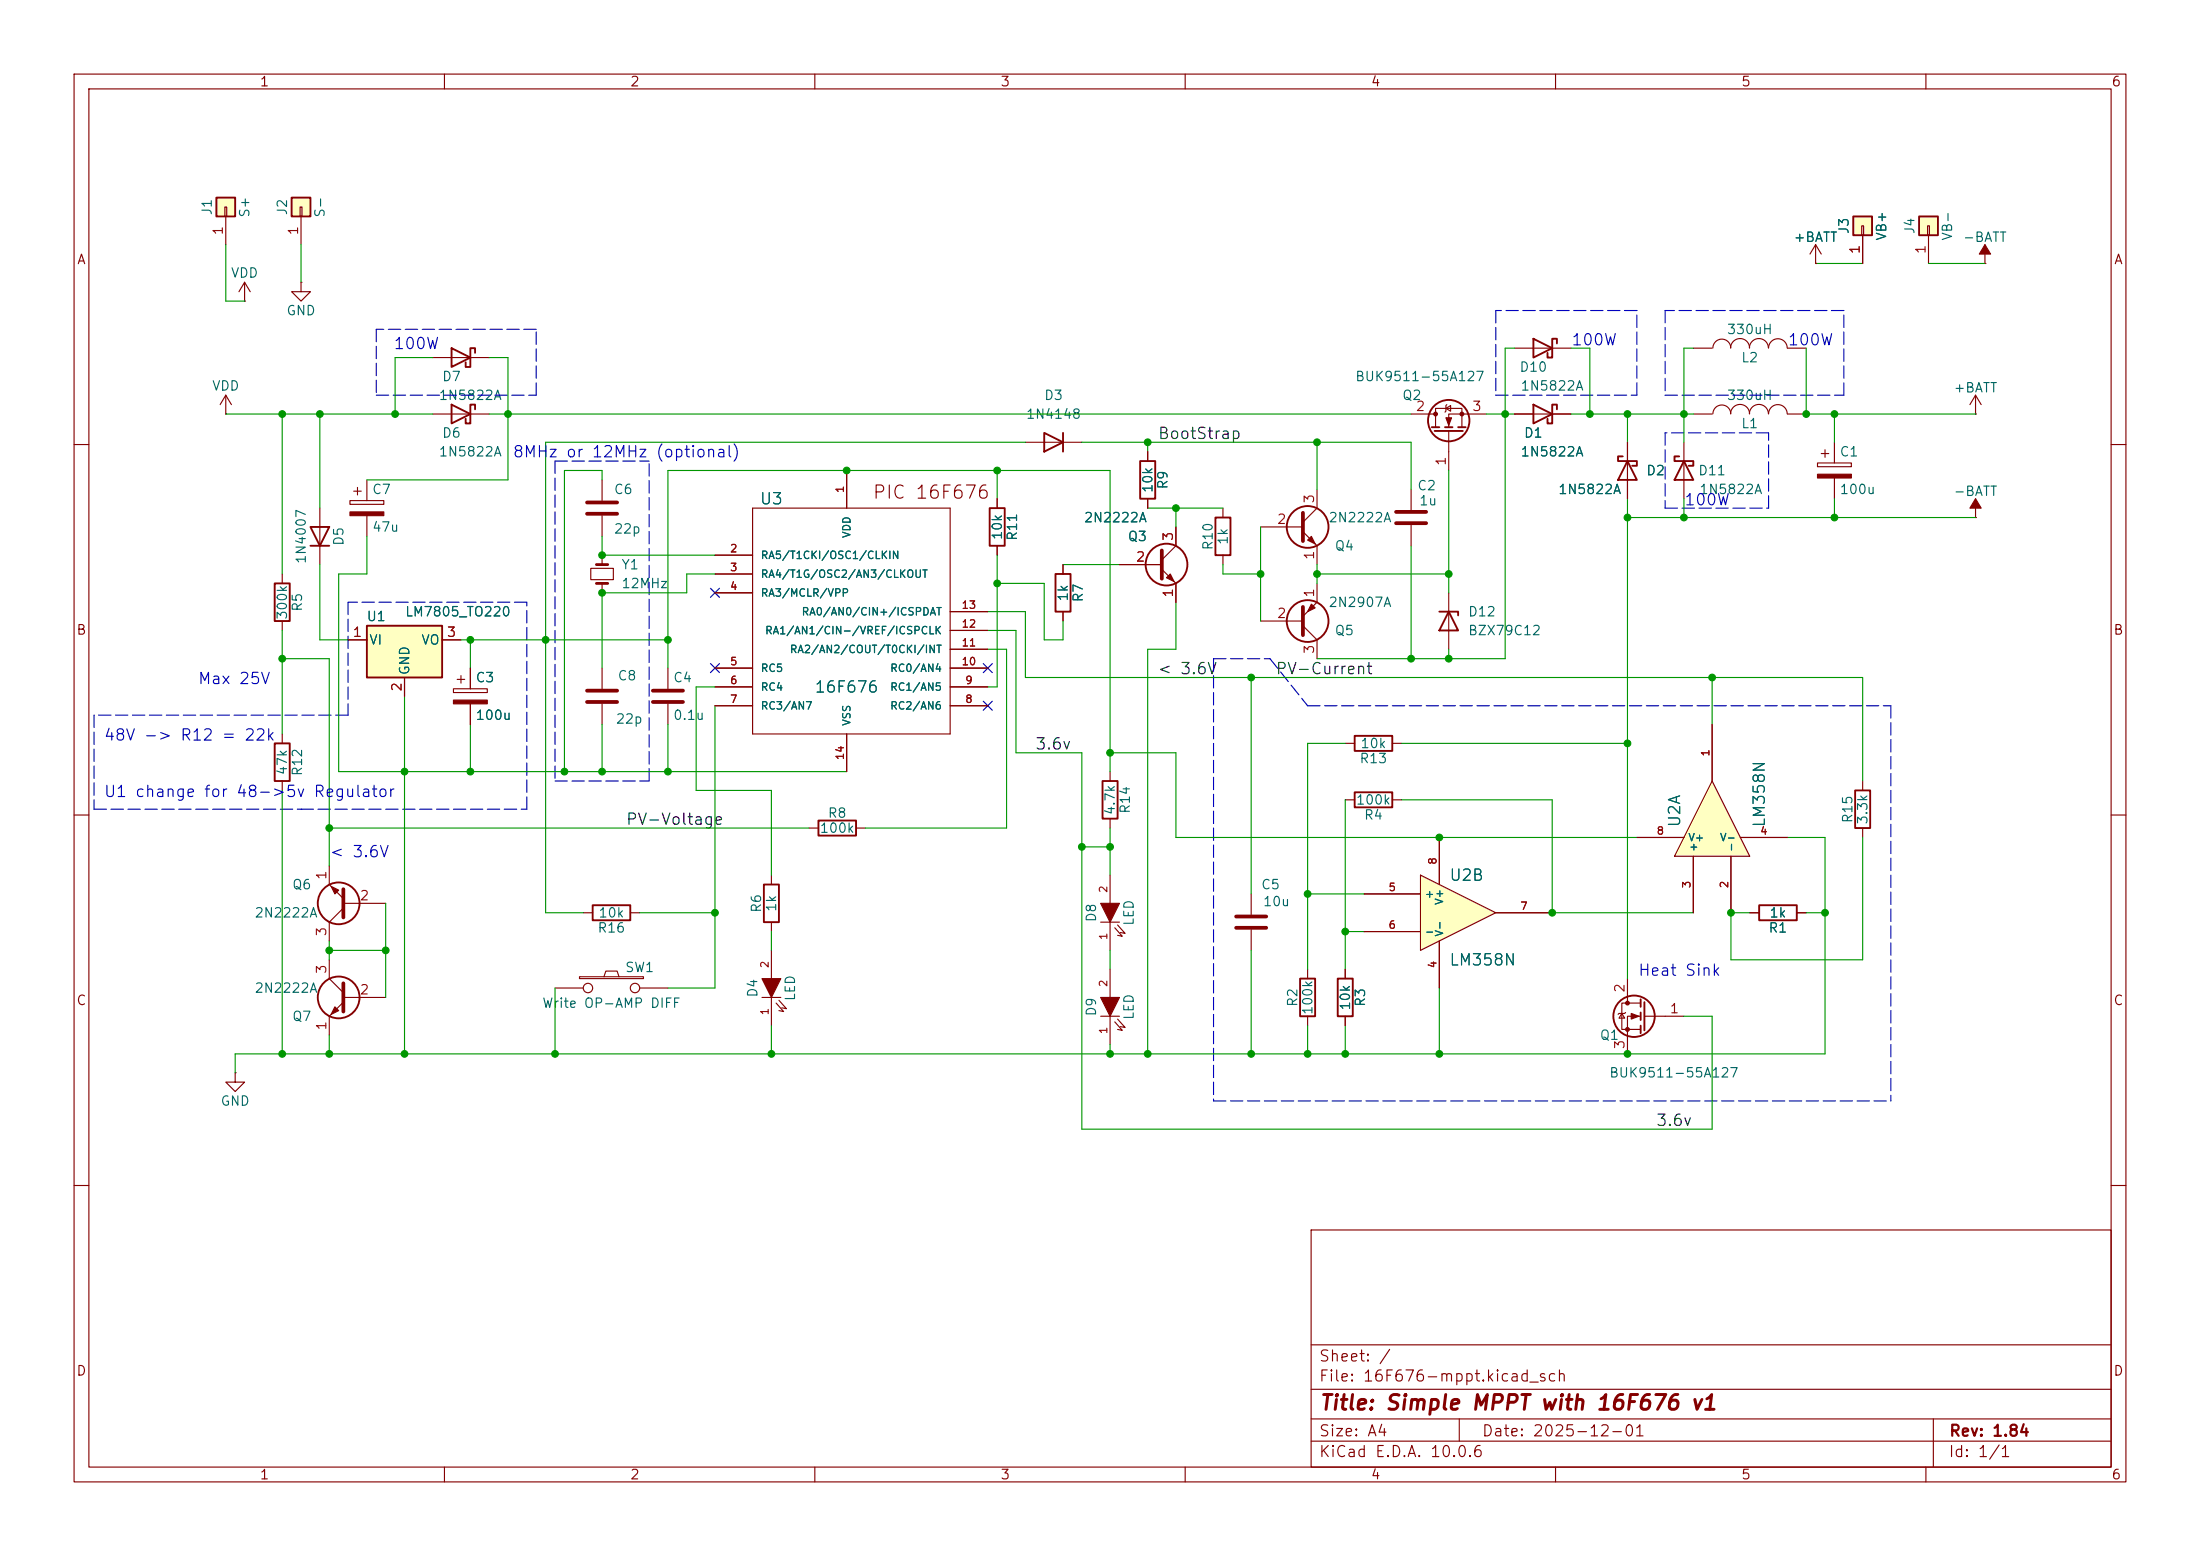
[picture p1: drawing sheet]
<svg xmlns="http://www.w3.org/2000/svg" width="297mm" height="210mm" viewBox="0 0 297 210" stroke-linecap="round" stroke-linejoin="round" font-family="sans-serif">
<g fill="none" stroke="#840000" stroke-width=".15">
<path d="M10 10h277v190h-277zM12 12h273v186h-273zM60 10v2M110 10v2M160 10v2M210 10v2M260 10v2M190.5 55.9h3.3M193.8 57.7v-2.6h3.6v2.6M195.2 55.1l.6-.4v.8zM195.3 54.6l-.1 .1v.8l-.1 .1M195.6 58.2v5.3"/>
<path d="M200.7 55.9h-5.1v1.8M204.5 55.9h7.6M204.5 47h7.6M219.7 59.7v7.6M10 60h2M38.1 77.5v1.2M165.1 68.6v1.3M165.1 74.9v1.3M170.2 71.1h5.7M175.9 71.8l1.9 1.9v2.5M177.8 78.7v2.6l-1.9 1.9M177.8 66v2.6l-1.9 1.9"/>
<path d="M190.5 66v2.8M190.5 70.9v2.8M285 60h2M38.1 83.8v1.3M61.2 93h4.6v.5h-4.6zM61.7 91.7h1M62.2 91.2v1M63.5 90.2v2.8M63.5 95v2.8M170.2 83.8h5.7M175.9 84.5l1.9 1.9v2.5M10 110h2"/>
<path d="M44.4 116.8v2.6l2 1.9M104.1 118.1v1.3M109.2 111.8h1.3M115.6 111.8h1.2M181.6 108h1.3M188 108h1.2M285 110h2M44.4 129.5v2.6l2 1.9M46.4 135.3l-2 1.9v2.5M46.4 134.6h5.7M46.4 122.6l-2 1.9v2.5M46.4 121.9h5.7"/>
<path d="M102.9 134.6h2.5M104.1 124.5v1.2M104.1 128.3v3.8M104.1 134.6v3.8M104.8 135.4l1 1.1-.6-.1M105.2 135l1 1.1-.7-.1M10 160h2M177 166h108v32h-108zM285 160h2M60 198v2M110 198v2M160 198v2"/>
<path d="M177 194.5h108M177 191.5h108M177 187.5h108M177 181.5h108M197 191.5v3M210 198v2M260 198v2M261 191.5v6.5"/>
</g>
<g fill="none" stroke="#840000" stroke-width=".25">
<path d="M193.3 57.7h1M193.7 58.2h3.8M195.1 57.7h1M196.8 57.7h1.1M207 54.6l2.5 1.3-2.5 1.3zM207 45.7l2.5 1.3-2.5 1.3zM210.2 55.2v-.6h-.7v2.6h-.6v-.7M210.2 46.4v-.7h-.7v2.6h-.6v-.7M37.1 78.7h2v5.1h-2zM164.1 69.9h2v5h-2zM219.1 61.6h-.7v.6h2.6v.7h-.7M219.7 62.2l1.3 2.6h-2.6z"/>
<path d="M103.1 119.4h2.1v5.1h-2.1zM110.5 110.7h5.1v2.1h-5.1zM182.9 106.9h5.1v2.1h-5.1z"/>
<circle cx="195.6" cy="56.8" r="2.79"/>
<circle cx="176.5" cy="71.1" r="2.82"/>
<circle cx="176.5" cy="83.8" r="2.82"/>
<circle cx="45.7" cy="134.6" r="2.82"/>
<circle cx="45.7" cy="121.9" r="2.82"/>
</g>
<g fill="#840000" stroke="#840000" stroke-width=".15">
<path d="M195.2 56.4h.8l-.4 1z"/>
<path d="M61.2 94.5h4.6v.5h-4.6z"/>
<path d="M177 81.5l.5 .5-1 .6z"/>
<path d="M176.5 72.9l.5-.5 .5 1z"/>
<path d="M102.9 132.1h2.5l-1.3 2.5z"/>
<path d="M44.7 119.6l1 .5-.5 .6z"/>
<path d="M45.2 135.9l.5 .5-1 .5z"/>
<circle cx="193.8" cy="55.9" r=".25"/>
<circle cx="197.4" cy="55.9" r=".25"/>
</g>
<path d="M175.9 69.2v3.8M188.5 69.1h4M188.5 70.6h4M175.9 81.9v3.8M46.4 120v3.8M46.4 132.7v3.8" fill="none" stroke="#840000" stroke-width=".51"/>
<path d="M191.8 118.1l10.1 5.1-10.1 5.1z" fill="#ffffc2"/>
<g fill="none" stroke="#840000" stroke-width=".15">
<path d="M79.8 76.7h3v1.5h-3zM81.3 64.8v2.8M81.3 69.6v2.8M81.3 74.9v1.3M81.3 78.7v1.3M191.8 118.1l10.1 5.1-10.1 5.1zM194.3 113v6.4M184.1 120.7h7.7M184.1 125.7h7.7M194.3 127v6.4M201.9 123.2h7.6M218.9 136.8l.4 .6h-.7z"/>
<path d="M219.5 136.7l-.2 .1h-.7l-.2 .1M219.7 132.1v3.3M221.5 135.4h-2.6v3.5h2.6M221.5 137.2h-1.8v5M222 137.2h5.3M236.2 123.2h1.3M242.6 123.2h1.2M31.7 144.8v1.3h1.3l-1.3 1.2-1.2-1.2h1.2M31.7 144.8h.1"/>
</g>
<path d="M79.2 67.8h4.1M79.2 69.3h4.1" fill="none" stroke="#840000" stroke-width=".51"/>
<path d="M80.5 78.7h1.5M80.5 76.2h1.5" fill="none" stroke="#840000" stroke-width=".38"/>
<g fill="none" stroke="#840000" stroke-width=".25">
<path d="M221.5 134.9v1M221.5 136.7v1M221.5 138.4v1M222 135.3v3.8M237.5 122.2h5.1v2h-5.1z"/>
<circle cx="220.6" cy="137.2" r="2.79"/>
</g>
<g fill="#840000" stroke="#840000" stroke-width=".15">
<path d="M220.2 136.8l1 .4-1 .3z"/>
<circle cx="219.7" cy="135.4" r=".25"/>
<circle cx="219.7" cy="138.9" r=".25"/>
</g>
<path d="M231.1 105.4l5.1 10.2h-10.1z" fill="#ffffc2"/>
<g fill="none" stroke="#840000" stroke-width=".15">
<path d="M96.5 74.9h5.1M96.5 77.5h5.1M101.6 68.6h26.7v30.5h-26.7zM114.3 63.5v5.1M154.9 61v1.2M154.9 67.3v1.3M96.5 80h5.1M96.5 90.2h5.1M96.5 92.7h5.1M96.5 95.3h5.1M114.3 99.1v5M128.3 90.2h5"/>
<path d="M128.3 92.7h5M128.3 95.3h5M128.3 87.6h5M128.3 85.1h5M128.3 82.6h5M231.1 97.8v7.6M221 113h6.3M228.6 115.6v7.6M231.1 105.4l5.1 10.2h-10.1zM233.7 115.6v7.6M234.9 113h6.4M251.5 105.4v1.3"/>
<path d="M251.5 111.8v1.2"/>
</g>
<path d="M153.9 62.2h2.1v5.1h-2.1zM250.4 106.7h2.1v5.1h-2.1z" fill="none" stroke="#840000" stroke-width=".25"/>
<path d="M49.5 84.5h10.2v6.9h-10.2z" fill="#ffffc2"/>
<path d="M61 47l2.5 1.3-2.5 1.2zM64.1 47.6v-.6h-.6v2.5h-.6v-.6M141 58.4l2.5 1.3-2.5 1.3zM143.5 58.4v2.6M133.6 68.6h2v5.1h-2zM49.5 84.5h10.2v6.9h-10.2zM148.8 105.4h2.1v5.1h-2.1z" fill="none" stroke="#840000" stroke-width=".25"/>
<path d="M58.4 48.3h7.6M138.4 59.7h7.6M134.6 67.3v1.3M134.6 73.7v1.2M47 86.4h2.5M54.6 91.4v2.6M59.7 86.4h2.5M149.9 104.1v1.3M149.9 110.5v1.3" fill="none" stroke="#840000" stroke-width=".15"/>
<path d="M29.2 26.7h2.5v2.5h-2.5z" fill="#ffffc2"/>
<path d="M29.2 26.7h2.5v2.5h-2.5z" fill="none" stroke="#840000" stroke-width=".25"/>
<path d="M30.4 27.9h.2v1.3h-.2zM30.5 29.2v3.8" fill="none" stroke="#840000" stroke-width=".15"/>
<path d="M39.4 26.7h2.5v2.5h-2.5z" fill="#ffffc2"/>
<g fill="none" stroke="#840000" stroke-width=".25">
<path d="M39.4 26.7h2.5v2.5h-2.5zM142.5 77.5h2v5.1h-2z"/>
<circle cx="157.5" cy="76.2" r="2.82"/>
</g>
<g fill="none" stroke="#840000" stroke-width=".15">
<path d="M33 38.1l-.7 1.3M33 38.1l.8 1.3M33 38.1v2.5M40.5 27.9h.3v1.3h-.3zM40.6 38.1v1.3h1.3l-1.3 1.2-1.2-1.2h1.2M40.6 38.1h.1M40.6 29.2v3.8M33 40.6h.1M143.5 76.2v1.3M151.1 76.2h5.7M156.8 76.8l1.9 1.9v2.6M158.7 71.1v2.6l-1.9 1.9"/>
<path d="M90.2 90.2v2.8M90.2 95v2.8M143.5 82.6v1.2"/>
</g>
<path d="M156.8 74.3v3.8M88.1 93.2h4.1M88.1 94.7h4.1" fill="none" stroke="#840000" stroke-width=".51"/>
<path d="M157.5 78l.5-.5 .5 1z" fill="#840000" stroke="#840000" stroke-width=".15"/>
<path d="M250.2 29.2h2.5v2.6h-2.5z" fill="#ffffc2"/>
<path d="M250.2 29.2h2.5v2.6h-2.5z" fill="none" stroke="#840000" stroke-width=".25"/>
<path d="M251.3 30.5h.3v1.3h-.3zM251.5 31.8v3.8" fill="none" stroke="#840000" stroke-width=".15"/>
<path d="M259.1 29.2h2.5v2.6h-2.5z" fill="#ffffc2"/>
<g fill="none" stroke="#840000" stroke-width=".25">
<path d="M259.1 29.2h2.5v2.6h-2.5zM61 54.6l2.5 1.3-2.5 1.3zM64.1 55.2v-.6h-.6v2.6h-.6v-.7M41.9 71.1h2.5l-1.2 2.6zM41.9 73.7h2.5M226.7 61.6h-.6v.6h2.5v.7h-.6M227.3 62.2l1.3 2.6h-2.5zM182.9 99.3h5.1v2h-5.1zM194.3 82.6h2.5v.5M195.6 82.6l1.2 2.5h-2.5zM37.1 100.3h2v5.1h-2zM80 122.2h5.1v2h-5.1z"/>
<path d="M175.5 132.1h2v5.1h-2zM180.6 132.1h2v5.1h-2z"/>
</g>
<g fill="none" stroke="#840000" stroke-width=".15">
<path d="M245.1 35.6h.1M245.1 33l-.8 1.3M245.1 33l.8 1.3M245.1 33v2.6M251.5 31.8v3.8M260.2 30.5h.3v1.3h-.3zM260.3 31.8v3.8M268 35.6h.1M268 33v2.6M30.5 55.9h.1M30.5 53.3l-.8 1.3M30.5 53.3l.7 1.3"/>
<path d="M30.5 53.3v2.6M58.4 55.9h7.6M204.5 55.9h2.5M209.5 55.9h2.6M219.7 59.7v2.5M227.3 59.7v7.6M228.6 55.9h2.5M228.6 47h2.5M231.2 47a1.21 1.21 0 0 1 1.2-1.2 1.21 1.21 0 0 1 1.3 1.2M231.2 55.9a1.21 1.21 0 0 1 1.2-1.2 1.21 1.21 0 0 1 1.3 1.2M233.6 47a1.28 1.28 0 0 1 1.3-1.3 1.28 1.28 0 0 1 1.3 1.3 1.27 1.27 0 0 1 1.3-1.3 1.27 1.27 0 0 1 1.2 1.3 1.27 1.27 0 0 1 1.3-1.3 1.27 1.27 0 0 1 1.3 1.3M233.6 55.9a1.28 1.28 0 0 1 1.3-1.3 1.28 1.28 0 0 1 1.3 1.3 1.27 1.27 0 0 1 1.3-1.3 1.27 1.27 0 0 1 1.2 1.3 1.27 1.27 0 0 1 1.3-1.3 1.27 1.27 0 0 1 1.3 1.3"/>
<path d="M241.3 55.9h2.5M241.3 47h2.5M247.6 59.7v2.8M266.7 55.9h.1M266.7 53.3l-.8 1.3M266.7 53.3l.8 1.3M266.7 53.3v2.6M43.2 68.6v7.6M47.2 67.6h4.6v.5h-4.6zM47.8 66.3h1M48.3 65.8v1M49.5 64.8v2.8"/>
<path d="M49.5 69.6v2.8M96.5 74.9h5.1M96.5 77.5h5.1M114.3 63.5v5.1M134.6 67.3v1.3M134.6 73.7v1.2M143.5 76.2v1.3M151.1 76.2h5.7M154.9 61v1.2M154.9 67.3v1.3M158.7 71.1v2.6M158.7 78.7v2.6"/>
<path d="M219.7 64.8v2.5M245.4 62.5h4.5v.5h-4.5zM245.9 61.2h1M246.4 60.7v1M247.6 64.5v2.8M266.7 69.9h.1M266.7 67.3v2.6M38.1 99.1v1.2M47 86.4h2.5M54.6 91.4v2.6M59.7 86.4h2.5M63.5 90.2v2.8"/>
<path d="M63.5 95v2.8M81.3 90.2v2.8M81.3 95v2.8M96.5 80h5.1M96.5 90.2h5.1M96.5 92.7h5.1M96.5 95.3h5.1M114.3 99.1v5M128.3 90.2h5M128.3 92.7h5M128.3 95.3h5M128.3 87.6h5"/>
<path d="M128.3 85.1h5M128.3 82.6h5M143.5 82.6v1.2M195.6 80v7.6M231.1 97.8v7.6M38.1 105.4v1.3M149.9 118.1v3.8M181.6 100.3h1.3M188 100.3h1.2M194.3 113v6.4M221 113h6.3M228.6 115.6v7.6"/>
<path d="M233.7 115.6v7.6M234.9 113h6.4M74.9 133.4h3.8M78.2 131.8h8.7v.3h-8.7zM78.7 123.2h1.3M81.5 131.8l.3-.7h1.5l.3 .7M85.1 123.2h1.3M86.4 133.4h3.8M148.6 137.2h2.5M148.6 124.5h2.5M149.9 124.5v3.8M149.9 130.8v3.8"/>
<path d="M149.9 137.2v3.8M150.5 137.9l1 1.2-.6-.2M150.5 125.2l1 1.2-.6-.2M150.9 137.5l1 1.2-.6-.1M150.9 124.8l1 1.2-.6-.1M168.9 120.7v2.7M168.9 125.5v2.8M176.5 130.8v1.3M176.5 137.2v1.2M181.6 130.8v1.3M181.6 137.2v1.2M184.1 120.7h7.7"/>
<path d="M184.1 125.7h7.7M194.3 127v6.4M201.9 123.2h7.6M236.2 123.2h1.3M242.6 123.2h1.2"/>
<circle cx="79.4" cy="133.3" r=".63"/>
<circle cx="85.7" cy="133.3" r=".63"/>
</g>
<g fill="#840000" stroke="#840000" stroke-width=".15">
<path d="M47.2 69.1h4.6v.5h-4.6z"/>
<path d="M268 33l.7 1.3h-1.5z"/>
<path d="M245.4 64h4.5v.5h-4.5z"/>
<path d="M266.7 67.3l.8 1.3h-1.6z"/>
<path d="M148.6 134.6h2.5l-1.2 2.6z"/>
<path d="M148.6 121.9h2.5l-1.2 2.6z"/>
</g>
<path d="M79.2 93.2h4.1M79.2 94.7h4.1M166.9 123.7h4M166.9 125.2h4" fill="none" stroke="#840000" stroke-width=".51"/>
<g fill="none" stroke="#0000c2" stroke-width=".15" stroke-dasharray="1.7 .6">
<path d="M50.8 44.5v8.8M50.8 53.3h21.6M72.4 53.3v-8.8M72.4 44.5h-21.6M201.9 41.9v11.4M201.9 53.3h19.1M221 53.3v-11.4M221 41.9h-19.1M224.8 53.3h24.1M224.8 41.9v11.4M224.8 58.4v10.2M238.8 58.4h-14"/>
<path d="M248.9 41.9h-24.1M248.9 53.3v-11.4M74.9 62.2v43.2M74.9 62.2h12.7M224.8 68.6h14M238.8 68.6v-10.2M12.7 96.5v12.7M47 96.5h-34.3M47 81.3v15.2M71.1 81.3h-24.1M163.8 88.9h7.6M163.8 88.9v59.7"/>
<path d="M171.4 88.9l5.1 6.4M176.5 95.3h78.8M255.3 95.3v53.3M12.7 109.2h27.9M40.6 109.2h30.5M40.6 109.2h.1M71.1 109.2v-27.9M74.9 105.4h12.7M87.6 105.4v-43.2M163.8 148.6h91.5"/>
</g>
<g fill="none" stroke="#009600" stroke-width=".15">
<path d="M30.5 33v7.6h2.5M40.6 33v5.1M245.1 35.6h6.4M260.3 35.6h7.7M30.5 55.9h27.9M38.1 55.9v21.6M43.2 55.9v12.7M58.4 48.3h-5.1v7.6M66 48.3h2.6v16.5h-19.1M66 55.9h124.5M138.4 59.7h-64.7v63.5h5M146 59.7h44.5v6.3"/>
<path d="M154.9 59.7v1.3M177.8 59.7v6.3M200.7 55.9h3.8M204.5 47h-1.3v41.9h-25.4M212.1 55.9h16.5M212.1 47h2.5v8.9M219.7 55.9v3.8M228.6 47h-1.3v12.7M243.8 47v8.9h22.9M247.6 55.9v3.8M43.2 76.2v10.2h3.8M49.5 72.4v5.1h-3.8v26.6h68.6"/>
<path d="M81.3 64.8v-1.3h-5.1v40.6M81.3 72.4v2.5h15.2M96.5 77.5h-3.8v2.5h-11.4v10.2M134.6 78.7h6.4v7.7h2.5v-2.6M134.6 74.9v17.8h-1.3M134.6 63.5v3.8M143.5 76.2h7.6M154.9 68.6h10.2M158.7 68.6v2.5M165.1 76.2v1.3h5.1M170.2 71.1v12.7M177.8 77.5h17.8"/>
<path d="M177.8 76.2v2.5M190.5 73.7v15.2M195.6 63.5v16.5M219.7 69.9h47M219.7 67.3v64.8M227.3 67.3v2.6M247.6 67.3v2.6M38.1 88.9h6.3v27.9M38.1 85.1v14M54.6 94v48.2M62.2 86.4h28M63.5 86.4v3.8"/>
<path d="M63.5 97.8v6.3M81.3 97.8v6.3M90.2 90.2v-26.7h59.7v40.6M90.2 97.8v6.3M96.5 95.3v38.1h-6.3M96.5 92.7h-2.5v14h10.1v11.4M133.3 87.6h2.6v24.2h-19.1M133.3 85.1h3.9v16.5h8.8v50.8h85.1v-15.2h-3.8M133.3 82.6h5.1v8.8h113.1v14M158.7 81.3v6.3h-3.8v54.6M168.9 91.4v29.3M195.6 87.6v1.3"/>
<path d="M231.1 91.4v6.4M38.1 106.7v35.5M44.4 111.8h64.8M146 114.3h3.9M149.9 101.6h8.8v11.4h62.3M149.9 111.8v6.3M181.6 108v22.8M181.6 100.3h-5.1v30.5M189.2 108h20.3v15.2h19.1M189.2 100.3h30.5M241.3 113h5.1v29.2h-214.7v2.6M251.5 113v16.5h-17.8v-6.3h2.5"/>
<path d="M44.4 127v2.5M44.4 139.7v2.5M44.4 128.3h7.7M52.1 121.9v12.7M74.9 133.4v8.8M86.4 123.2h10.1M104.1 125.7v2.6M104.1 138.4v3.8M149.9 128.3v2.5M168.9 128.3v13.9M176.5 120.7h7.6M176.5 138.4v3.8"/>
<path d="M181.6 138.4v3.8M181.6 125.7h2.5M194.3 133.4v8.8M243.8 123.2h2.6M149.9 141v1.2"/>
</g>
<path d="M95.9 79.4l1.2 1.2M97.1 79.4l-1.2 1.2M95.9 89.6l1.2 1.2M97.1 89.6l-1.2 1.2M132.7 89.6l1.3 1.2M132.7 94.6l1.3 1.3M134 89.6l-1.3 1.2M134 94.6l-1.3 1.3" fill="none" stroke="#000084" stroke-width=".15"/>
<g fill="#009600" stroke="#009600" stroke-width=".14">
<circle cx="63.5" cy="104.1" r=".46"/>
<circle cx="54.6" cy="104.1" r=".46"/>
<circle cx="54.6" cy="142.2" r=".46"/>
<circle cx="38.1" cy="142.2" r=".46"/>
<circle cx="44.4" cy="128.3" r=".46"/>
<circle cx="52.1" cy="128.3" r=".46"/>
<circle cx="44.4" cy="142.2" r=".46"/>
<circle cx="81.3" cy="80" r=".46"/>
<circle cx="63.5" cy="86.4" r=".46"/>
<circle cx="73.7" cy="86.4" r=".46"/>
<circle cx="81.3" cy="74.9" r=".46"/>
<circle cx="68.6" cy="55.9" r=".46"/>
<circle cx="74.9" cy="142.2" r=".46"/>
<circle cx="81.3" cy="104.1" r=".46"/>
<circle cx="76.2" cy="104.1" r=".46"/>
<circle cx="104.1" cy="142.2" r=".46"/>
<circle cx="96.5" cy="123.2" r=".46"/>
<circle cx="90.2" cy="104.1" r=".46"/>
<circle cx="43.2" cy="55.9" r=".46"/>
<circle cx="53.3" cy="55.9" r=".46"/>
<circle cx="38.1" cy="55.9" r=".46"/>
<circle cx="44.4" cy="111.8" r=".46"/>
<circle cx="38.1" cy="88.9" r=".46"/>
<circle cx="90.2" cy="86.4" r=".46"/>
<circle cx="134.6" cy="78.7" r=".46"/>
<circle cx="114.3" cy="63.5" r=".46"/>
<circle cx="134.6" cy="63.5" r=".46"/>
<circle cx="194.3" cy="113" r=".46"/>
<circle cx="209.5" cy="123.2" r=".46"/>
<circle cx="194.3" cy="142.2" r=".46"/>
<circle cx="190.5" cy="88.9" r=".46"/>
<circle cx="219.7" cy="142.2" r=".46"/>
<circle cx="149.9" cy="101.6" r=".46"/>
<circle cx="247.6" cy="69.9" r=".46"/>
<circle cx="243.8" cy="55.9" r=".46"/>
<circle cx="247.6" cy="55.9" r=".46"/>
<circle cx="149.9" cy="142.2" r=".46"/>
<circle cx="146" cy="114.3" r=".46"/>
<circle cx="149.9" cy="114.3" r=".46"/>
<circle cx="154.9" cy="142.2" r=".46"/>
<circle cx="176.5" cy="142.2" r=".46"/>
<circle cx="168.9" cy="142.2" r=".46"/>
<circle cx="181.6" cy="125.7" r=".46"/>
<circle cx="176.5" cy="120.7" r=".46"/>
<circle cx="181.6" cy="142.2" r=".46"/>
<circle cx="231.1" cy="91.4" r=".46"/>
<circle cx="219.7" cy="100.3" r=".46"/>
<circle cx="219.7" cy="69.9" r=".46"/>
<circle cx="246.4" cy="123.2" r=".46"/>
<circle cx="233.7" cy="123.2" r=".46"/>
<circle cx="195.6" cy="88.9" r=".46"/>
<circle cx="195.6" cy="77.5" r=".46"/>
<circle cx="227.3" cy="69.9" r=".46"/>
<circle cx="168.9" cy="91.4" r=".46"/>
<circle cx="170.2" cy="77.5" r=".46"/>
<circle cx="177.8" cy="59.7" r=".46"/>
<circle cx="154.9" cy="59.7" r=".46"/>
<circle cx="158.7" cy="68.6" r=".46"/>
<circle cx="177.8" cy="77.5" r=".46"/>
<circle cx="203.2" cy="55.9" r=".46"/>
<circle cx="219.7" cy="55.9" r=".46"/>
<circle cx="214.6" cy="55.9" r=".46"/>
<circle cx="227.3" cy="55.9" r=".46"/>
</g>
<text font-size="2" fill="#840000" x="178" y="190.8">Title: Simple MPPT with 16F676 v1</text>
<text font-size="1.8" fill="#840000" x="117.7" y="67.8">PIC 16F676</text>
<g font-size="1.5" fill="#0000c2">
<text x="53" y="47.5">100W</text>
<text x="212" y="47">100W</text>
<text x="241.2" y="47">100W</text>
<text x="69.1" y="62.1">8MHz or 12MHz (optional)</text>
<text x="227.3" y="68.6">100W</text>
<text x="26.6" y="92.7">Max 25V</text>
<text x="13.9" y="100.3">48V -&gt; R12 = 22k</text>
<text x="13.9" y="108">U1 change for 48-&gt;5v Regulator</text>
<text x="44.4" y="116.1">&lt; 3.6V</text>
<text x="221.1" y="132.1">Heat Sink</text>
</g>
<g font-size="1.5" fill="#0f0f0f">
<text x="156.2" y="59.6">BootStrap</text>
<text x="156.2" y="91.4">&lt; 3.6V</text>
<text x="172.1" y="91.4">PV-Current</text>
<text x="139.6" y="101.6">3.6v</text>
<text x="84.4" y="111.7">PV-Voltage</text>
<text x="223.5" y="152.4">3.6v</text>
</g>
<g font-size="1.5" fill="#006464">
<text x="102.5" y="68.5">U3</text>
<text x="109.9" y="93.9">16F676</text>
<text x="227.2" y="111.8" transform="rotate(-90 227.2 111.8)">U2A</text>
<text x="238.6" y="111.8" transform="rotate(-90 238.6 111.8)">LM358N</text>
<text x="195.6" y="119.3">U2B</text>
<text x="195.6" y="130.7">LM358N</text>
</g>
<g font-size="1.5" fill="#840000">
<text x="178" y="184.1">Sheet: /</text>
<text x="178" y="186.8">File: 16F676-mppt.kicad_sch</text>
<text x="178" y="197">KiCad E.D.A. 10.0.6</text>
<text x="178" y="194.2">Size: A4</text>
<text x="200" y="194.2">Date: 2025-12-01</text>
<text x="263" y="197">Id: 1/1</text>
<text x="263" y="194.2">Rev: 1.84</text>
</g>
<g font-size="1.3" fill="#840000">
<text x="35" y="12">1</text>
<text x="85" y="12">2</text>
<text x="135" y="12">3</text>
<text x="185" y="12">4</text>
<text x="235" y="12">5</text>
<text x="285" y="12">6</text>
<text x="10.3" y="36">A</text>
<text x="285.3" y="36">A</text>
<text x="10.2" y="86">B</text>
<text x="285.2" y="86">B</text>
<text x="10.2" y="136">C</text>
<text x="285.2" y="136">C</text>
<text x="10.2" y="186">D</text>
<text x="285.2" y="186">D</text>
<text x="35" y="200">1</text>
<text x="85" y="200">2</text>
<text x="135" y="200">3</text>
<text x="185" y="200">4</text>
<text x="235" y="200">5</text>
<text x="285" y="200">6</text>
</g>
<g font-size="1.3" fill="#006464">
<text x="28.9" y="29.2" transform="rotate(-90 28.9 29.2)">J1</text>
<text x="34" y="29.5" transform="rotate(-90 34 29.5)">S+</text>
<text x="39.1" y="29.2" transform="rotate(-90 39.1 29.2)">J2</text>
<text x="44.1" y="29.5" transform="rotate(-90 44.1 29.5)">S-</text>
<text x="242" y="33">+BATT</text>
<text x="249.9" y="31.7" transform="rotate(-90 249.9 31.7)">J3</text>
<text x="255" y="32.6" transform="rotate(-90 255 32.6)">VB+</text>
<text x="258.8" y="31.7" transform="rotate(-90 258.8 31.7)">J4</text>
<text x="263.9" y="32.6" transform="rotate(-90 263.9 32.6)">VB-</text>
<text x="264.9" y="33">-BATT</text>
<text x="31.1" y="37.8">VDD</text>
<text x="38.6" y="42.9">GND</text>
<text x="233" y="45.4">330uH</text>
<text x="28.5" y="53">VDD</text>
<text x="59.6" y="51.8">D7</text>
<text x="182.9" y="51.8">BUK9511-55A127</text>
<text x="205" y="50.5">D10</text>
<text x="205.2" y="53">1N5822A</text>
<text x="235" y="49.2">L2</text>
<text x="263.6" y="53.3">+BATT</text>
<text x="59.1" y="54.3">1N5822A</text>
<text x="59.6" y="59.4">D6</text>
<text x="138.4" y="56.8">1N4148</text>
<text x="140.9" y="54.3">D3</text>
<text x="189.2" y="54.3">Q2</text>
<text x="205.6" y="59.4">D1</text>
<text x="233" y="54.3">330uH</text>
<text x="235" y="58.1">L1</text>
<text x="59.1" y="61.9">1N5822A</text>
<text x="205.2" y="61.9">1N5822A</text>
<text x="222.2" y="64.5">D2</text>
<text x="229.2" y="64.5">D11</text>
<text x="248.3" y="61.9">C1</text>
<text x="50.1" y="67">C7</text>
<text x="82.8" y="67">C6</text>
<text x="146.2" y="70.8">2N2222A</text>
<text x="155.9" y="66.6" transform="rotate(-90 155.9 66.6)">10k</text>
<text x="157.9" y="66.1" transform="rotate(-90 157.9 66.1)">R9</text>
<text x="179.3" y="70.8">2N2222A</text>
<text x="191.2" y="66.5">C2</text>
<text x="191.5" y="68.5">1u</text>
<text x="210.3" y="67">1N5822A</text>
<text x="229.3" y="67">1N5822A</text>
<text x="248.3" y="67">100u</text>
<text x="263.6" y="67.3">-BATT</text>
<text x="41.6" y="76.2" transform="rotate(-90 41.6 76.2)">1N4007</text>
<text x="46.7" y="73.8" transform="rotate(-90 46.7 73.8)">D5</text>
<text x="50.1" y="72.1">47u</text>
<text x="82.8" y="72.3">22p</text>
<text x="83.8" y="77.2">Y1</text>
<text x="135.6" y="73" transform="rotate(-90 135.6 73)">10k</text>
<text x="137.6" y="73.1" transform="rotate(-90 137.6 73.1)">R11</text>
<text x="152.2" y="73.4">Q3</text>
<text x="164" y="74.4" transform="rotate(-90 164 74.4)">R10</text>
<text x="166.1" y="73.6" transform="rotate(-90 166.1 73.6)">1k</text>
<text x="180.1" y="74.6">Q4</text>
<text x="39.1" y="83.7" transform="rotate(-90 39.1 83.7)">300k</text>
<text x="41.1" y="82.6" transform="rotate(-90 41.1 82.6)">R5</text>
<text x="54.6" y="83.5">LM7805_TO220</text>
<text x="83.8" y="79.7">12MHz</text>
<text x="144.5" y="81.3" transform="rotate(-90 144.5 81.3)">1k</text>
<text x="146.5" y="81.4" transform="rotate(-90 146.5 81.4)">R7</text>
<text x="179.3" y="82.2">2N2907A</text>
<text x="198.1" y="83.5">D12</text>
<text x="49.4" y="84.1">U1</text>
<text x="49.8" y="87.3">VI</text>
<text x="56.8" y="87.3">VO</text>
<text x="180.1" y="86.1">Q5</text>
<text x="198.1" y="86.1">BZX79C12</text>
<text x="55.6" y="91.2" transform="rotate(-90 55.6 91.2)">GND</text>
<text x="64.1" y="92.4">C3</text>
<text x="83.3" y="92.1">C8</text>
<text x="90.8" y="92.4">C4</text>
<text x="64.1" y="97.5">100u</text>
<text x="83" y="98">22p</text>
<text x="90.8" y="97.5">0.1u</text>
<text x="183.6" y="101.3">10k</text>
<text x="39.1" y="104.7" transform="rotate(-90 39.1 104.7)">47k</text>
<text x="41.1" y="104.8" transform="rotate(-90 41.1 104.8)">R12</text>
<text x="183.4" y="103.3">R13</text>
<text x="110.6" y="112.7">100k</text>
<text x="111.7" y="110.7">R8</text>
<text x="150.8" y="110.1" transform="rotate(-90 150.8 110.1)">4.7k</text>
<text x="152.9" y="109.9" transform="rotate(-90 152.9 109.9)">R14</text>
<text x="183" y="108.9">100k</text>
<text x="184.1" y="110.9">R4</text>
<text x="250.4" y="111.2" transform="rotate(-90 250.4 111.2)">R15</text>
<text x="252.4" y="111.4" transform="rotate(-90 252.4 111.4)">3.3k</text>
<text x="34.3" y="124.2">2N2222A</text>
<text x="39.4" y="120.3">Q6</text>
<text x="80.7" y="124.2">10k</text>
<text x="103.1" y="123.3" transform="rotate(-90 103.1 123.3)">R6</text>
<text x="105.1" y="123.2" transform="rotate(-90 105.1 123.2)">1k</text>
<text x="148.3" y="124.6" transform="rotate(-90 148.3 124.6)">D8</text>
<text x="153.4" y="125" transform="rotate(-90 153.4 125)">LED</text>
<text x="170.2" y="120.3">C5</text>
<text x="170.4" y="122.6">10u</text>
<text x="238.8" y="124.2">1k</text>
<text x="80.6" y="126.2">R16</text>
<text x="84.3" y="131.5">SW1</text>
<text x="238.7" y="126.2">R1</text>
<text x="34.3" y="134.3">2N2222A</text>
<text x="73.1" y="136.3">Write OP-AMP DIFF</text>
<text x="102.6" y="134.7" transform="rotate(-90 102.6 134.7)">D4</text>
<text x="107.6" y="135.2" transform="rotate(-90 107.6 135.2)">LED</text>
<text x="148.3" y="137.3" transform="rotate(-90 148.3 137.3)">D9</text>
<text x="153.4" y="137.7" transform="rotate(-90 153.4 137.7)">LED</text>
<text x="175.5" y="136" transform="rotate(-90 175.5 136)">R2</text>
<text x="177.5" y="137.1" transform="rotate(-90 177.5 137.1)">100k</text>
<text x="182.6" y="136.5" transform="rotate(-90 182.6 136.5)">10k</text>
<text x="184.6" y="136" transform="rotate(-90 184.6 136)">R3</text>
<text x="39.4" y="138.1">Q7</text>
<text x="215.9" y="140.7">Q1</text>
<text x="29.7" y="149.6">GND</text>
<text x="217.2" y="145.7">BUK9511-55A127</text>
</g>
<g font-size="1.3" fill="#a90000">
<text x="30.4" y="31.8" transform="rotate(-90 30.4 31.8)">1</text>
<text x="40.6" y="31.8" transform="rotate(-90 40.6 31.8)">1</text>
<text x="251.4" y="34.4" transform="rotate(-90 251.4 34.4)">1</text>
<text x="260.3" y="34.4" transform="rotate(-90 260.3 34.4)">1</text>
<text x="191" y="55.8">2</text>
<text x="198.7" y="55.8">3</text>
<text x="195.5" y="63" transform="rotate(-90 195.5 63)">1</text>
<text x="172.3" y="71">2</text>
<text x="177.7" y="68" transform="rotate(-90 177.7 68)">3</text>
<text x="153.3" y="76.1">2</text>
<text x="158.7" y="73.1" transform="rotate(-90 158.7 73.1)">3</text>
<text x="177.7" y="75.7" transform="rotate(-90 177.7 75.7)">1</text>
<text x="158.7" y="80.7" transform="rotate(-90 158.7 80.7)">1</text>
<text x="172.3" y="83.7">2</text>
<text x="177.7" y="80.7" transform="rotate(-90 177.7 80.7)">1</text>
<text x="47.5" y="86.3">1</text>
<text x="60.2" y="86.3">3</text>
<text x="177.7" y="88.4" transform="rotate(-90 177.7 88.4)">3</text>
<text x="54.5" y="93.4" transform="rotate(-90 54.5 93.4)">2</text>
<text x="44.4" y="118.8" transform="rotate(-90 44.4 118.8)">1</text>
<text x="48.5" y="121.8">2</text>
<text x="44.4" y="131.5" transform="rotate(-90 44.4 131.5)">3</text>
<text x="44.4" y="126.5" transform="rotate(-90 44.4 126.5)">3</text>
<text x="48.5" y="134.5">2</text>
<text x="219.6" y="134.1" transform="rotate(-90 219.6 134.1)">2</text>
<text x="225.3" y="137.1">1</text>
<text x="44.4" y="139.2" transform="rotate(-90 44.4 139.2)">1</text>
<text x="219.6" y="141.7" transform="rotate(-90 219.6 141.7)">3</text>
</g>
<g font-size="1" fill="#a90000">
<text x="114.2" y="66.6" transform="rotate(-90 114.2 66.6)">1</text>
<text x="98.5" y="74.8">2</text>
<text x="98.5" y="77.3">3</text>
<text x="98.5" y="79.9">4</text>
<text x="129.7" y="82.4">13</text>
<text x="129.7" y="87.5">11</text>
<text x="129.7" y="85">12</text>
<text x="98.5" y="90">5</text>
<text x="98.5" y="92.6">6</text>
<text x="98.5" y="95.1">7</text>
<text x="129.7" y="90">10</text>
<text x="130.2" y="95.1">8</text>
<text x="130.2" y="92.6">9</text>
<text x="114.2" y="102.7" transform="rotate(-90 114.2 102.7)">14</text>
<text x="231" y="102.2" transform="rotate(-90 231 102.2)">1</text>
<text x="223.6" y="112.9">8</text>
<text x="237.5" y="112.9">4</text>
<text x="194.2" y="116.8" transform="rotate(-90 194.2 116.8)">8</text>
<text x="228.5" y="120" transform="rotate(-90 228.5 120)">3</text>
<text x="233.6" y="120" transform="rotate(-90 233.6 120)">2</text>
<text x="149.7" y="120.6" transform="rotate(-90 149.7 120.6)">2</text>
<text x="187.4" y="120.5">5</text>
<text x="187.4" y="125.6">6</text>
<text x="205.2" y="123.1">7</text>
<text x="104" y="130.8" transform="rotate(-90 104 130.8)">2</text>
<text x="149.7" y="127" transform="rotate(-90 149.7 127)">1</text>
<text x="194.2" y="130.8" transform="rotate(-90 194.2 130.8)">4</text>
<text x="104" y="137.1" transform="rotate(-90 104 137.1)">1</text>
<text x="149.7" y="133.3" transform="rotate(-90 149.7 133.3)">2</text>
<text x="149.7" y="139.7" transform="rotate(-90 149.7 139.7)">1</text>
</g>
<g font-size="1" fill="#006464">
<text x="102.6" y="75.7">RA5/T1CKI/OSC1/CLKIN</text>
<text x="115.1" y="72.7" transform="rotate(-90 115.1 72.7)">VDD</text>
<text x="102.6" y="78.2">RA4/T1G/OSC2/AN3/CLKOUT</text>
<text x="102.6" y="80.8">RA3/MCLR/VPP</text>
<text x="108.1" y="83.3">RA0/AN0/CIN+/ICSPDAT</text>
<text x="103.2" y="85.9">RA1/AN1/CIN-/VREF/ICSPCLK</text>
<text x="106.5" y="88.4">RA2/AN2/COUT/T0CKI/INT</text>
<text x="102.6" y="90.9">RC5</text>
<text x="102.6" y="93.5">RC4</text>
<text x="120.1" y="93.5">RC1/AN5</text>
<text x="120.1" y="90.9">RC0/AN4</text>
<text x="102.6" y="96">RC3/AN7</text>
<text x="115.1" y="98" transform="rotate(-90 115.1 98)">VSS</text>
<text x="120.1" y="96">RC2/AN6</text>
<text x="227.8" y="113.8">V+</text>
<text x="232.1" y="113.8">V-</text>
<text x="229.4" y="115.1" transform="rotate(-90 229.4 115.1)">+</text>
<text x="234.4" y="115.1" transform="rotate(-90 234.4 115.1)">-</text>
<text x="192.3" y="121.4">+</text>
<text x="195.1" y="122.2" transform="rotate(-90 195.1 122.2)">V+</text>
<text x="192.3" y="126.5">-</text>
<text x="195.1" y="126.5" transform="rotate(-90 195.1 126.5)">V-</text>
</g>
</svg>
